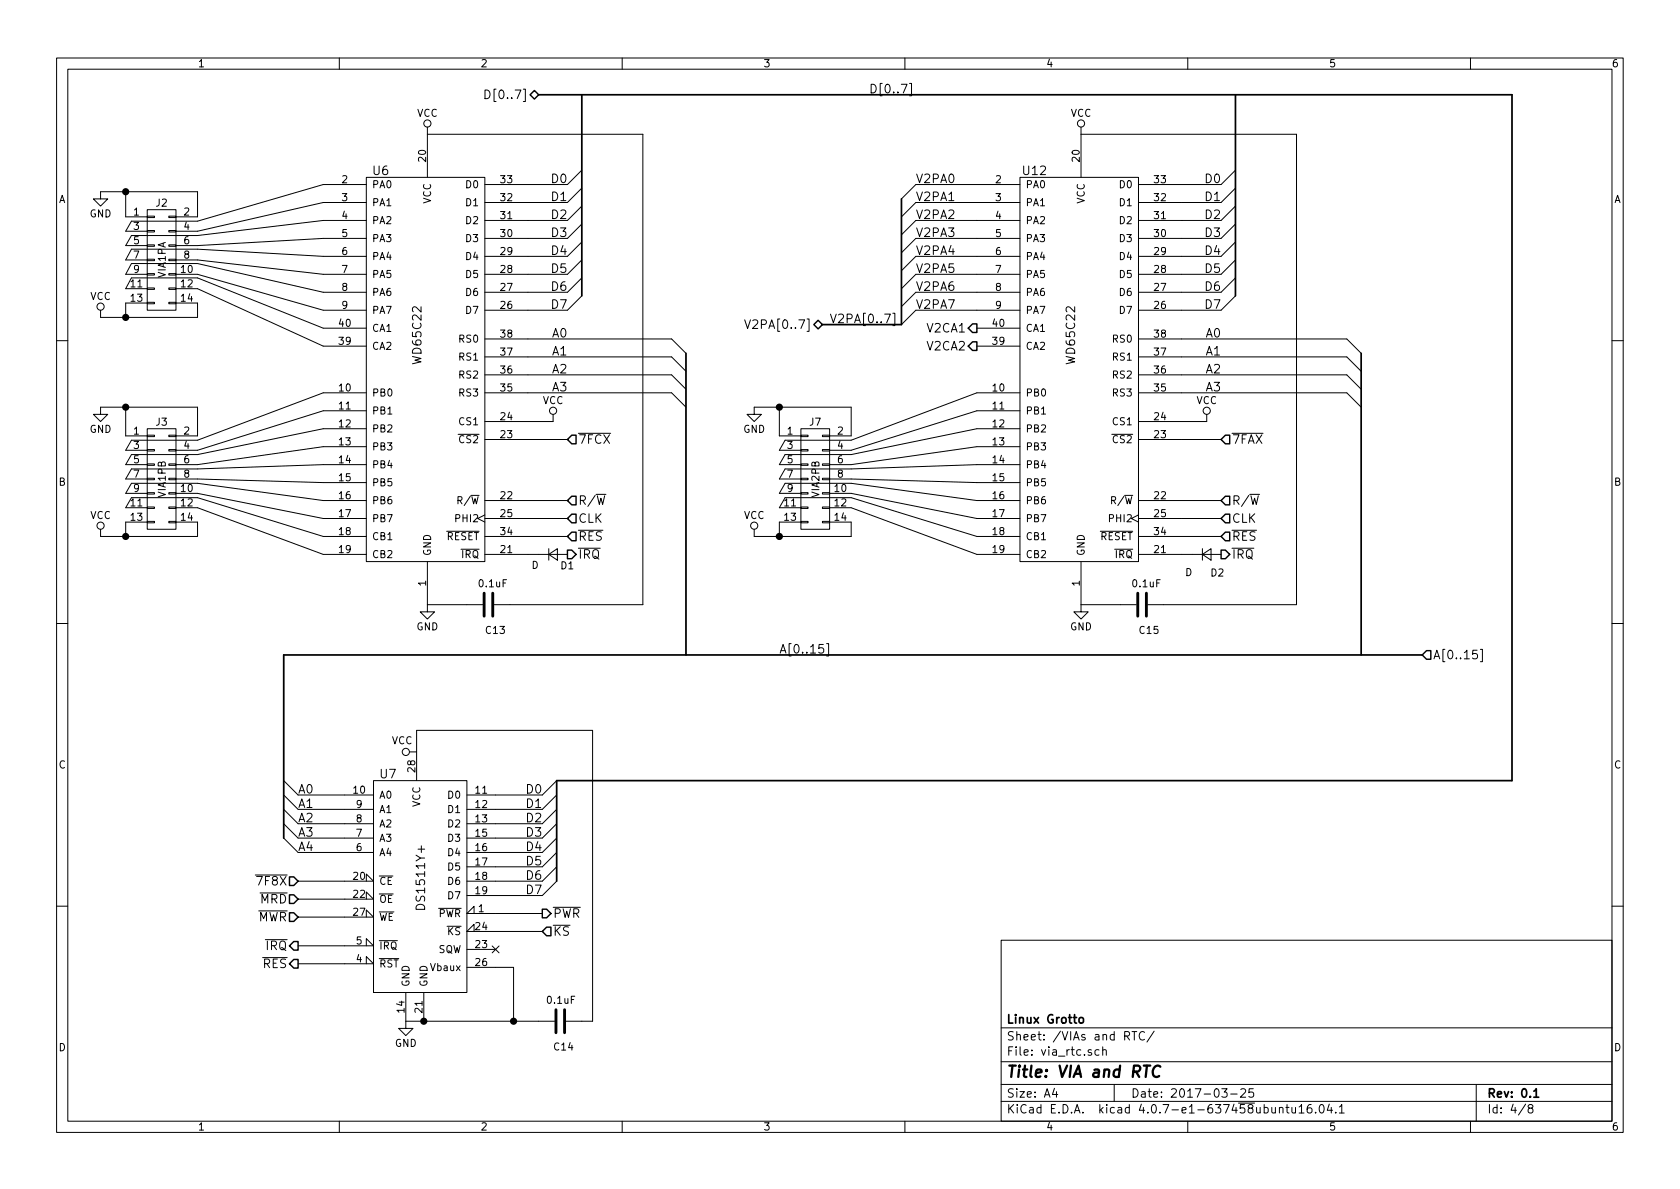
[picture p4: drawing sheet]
<svg xmlns="http://www.w3.org/2000/svg" width="297mm" height="210mm" viewBox="0 0 297 210" stroke-linecap="round" stroke-linejoin="round" font-family="sans-serif">
<g fill="none" stroke="#000" stroke-width=".18">
<path d="M10 10.3h277v189.9h-277zM12 12.2h273v186.1h-273zM60 10.3v1.9M85.8 15.9a.77 .77 0 0 1 .8 .8 .77 .77 0 0 1-.8 .7zM110 10.3v1.9M160 10.3v1.9M160.8 14.8h.4v2.1h-.4M210 10.3v1.9M260 10.3v1.9M17.8 35.2h-1.3l1.3 1.2 1.2-1.2h-1.2v-1.3h17.1v4.4h-3.8M22.2 33.9v4.4h3.8M26 38.2h1.3v.3h-1.3z"/>
<path d="M26 37.1h5.1v17.8h-5.1zM29.8 38.2h1.3v.3h-1.3zM64.8 31.4h20.9v67.9h-20.9zM64.8 32.6h-7.7l-22.2 6.5h-11.7l-1 1.8h3.8M64.8 35.8h-7.7l-22.2 5.1h-3.8M64.8 39h-7.7l-22.2 2.7h-11.7l-1 1.7h3.8M75.6 22.5v8.9M75.6 23.7h38.1v83.2h-26.3M102.9 30.1l-2.6 2.5h-14.6M102.9 33.3l-2.6 2.5h-14.6M102.9 36.4l-2.6 2.6h-14.6M102.9 39.6l-2.6 2.6h-14.6"/>
<path d="M180.3 31.4h21v67.9h-21zM180.3 32.6h-18.4l-2.5 2.6M180.3 35.8h-18.4l-2.5 2.5M180.3 39h-18.4l-2.5 2.5M191.1 23.7h38.1v83.2h-26.3M191.1 22.5v8.9M218.4 30.1l-2.5 2.5h-14.6M218.4 33.3l-2.5 2.5h-14.6M218.4 36.4l-2.5 2.6h-14.6M218.4 39.6l-2.5 2.6h-14.6M26 53.5h1.3v.2h-1.3zM26 50.9h1.3v.3h-1.3z"/>
<path d="M26 48.4h1.3v.2h-1.3zM26 45.8h1.3v.3h-1.3zM26 43.3h1.3v.3h-1.3zM26 40.8h1.3v.2h-1.3zM26 48.5h-3.8l1-1.9h11.7l22.2 5.1h7.7M26 51h-3.8l1-1.9h11.7l22.2 8.9h7.7M26 53.6h-3.8v2.5M29.8 53.5h1.3v.2h-1.3zM29.8 50.9h1.3v.3h-1.3zM29.8 48.4h1.3v.2h-1.3zM29.8 45.8h1.3v.3h-1.3zM29.8 43.3h1.3v.3h-1.3z"/>
<path d="M29.8 40.8h1.3v.2h-1.3zM31.1 48.5h3.8l22.2 6.4h7.7M31.1 46h3.8l22.2 2.5h7.7M31.1 51h3.8l22.2 10.2h7.7M31.1 53.6h3.8v2.5h-17.1v-1.2M64.8 42.2h-7.7l-22.2 1.2h-3.8M64.8 45.3h-7.7l-22.2-1.2h-11.7l-1 1.9h3.8M85.7 59.9h33l2.6 2.6M102.9 42.8l-2.6 2.5h-14.6M102.9 46l-2.6 2.5h-14.6M102.9 49.1l-2.6 2.6h-14.6M102.9 52.3l-2.6 2.6h-14.6"/>
<path d="M131.7 56.6l.5 1.5 .5-1.5M157.9 55.4h.3v2.2h-.3M172.7 58h7.6M180.3 42.2h-18.4l-2.5 2.5M180.3 45.3h-18.4l-2.5 2.6M180.3 48.5h-18.4l-2.5 2.5M180.3 51.7h-18.4l-2.5 2.5M180.3 54.9h-18.4l-2.5 2.5M201.3 59.9h36.8l2.6 2.6M218.4 42.8l-2.5 2.5h-14.6M218.4 46l-2.5 2.5h-14.6M218.4 49.1l-2.5 2.6h-14.6"/>
<path d="M218.4 52.3l-2.5 2.6h-14.6M10 60.2h2M17.8 73.3h-1.3l1.3 1.2 1.2-1.2h-1.2v-1.3h17.1v5.1h-3.8M22.2 72v5.1h3.8M26 79.5h1.3v.3h-1.3zM26 77h1.3v.2h-1.3zM26 75.8h5.1v17.8h-5.1zM29.8 79.5h1.3v.3h-1.3zM29.8 77h1.3v.2h-1.3zM64.8 69.5h-7.7l-22.2 8.3h-11.7l-1 1.8h3.8M64.8 72.6h-7.7l-22.2 7h-3.8M64.8 75.8h-7.7l-22.2 4.6h-11.7l-1 1.8h3.8"/>
<path d="M64.8 79h-7.7l-22.2 3.2h-3.8M81 76.8h3.7M85.7 69.5h33l2.6 2.5M85.7 77.7h14.6M85.7 66.3h33l2.6 2.5M85.7 63.1h33l2.6 2.6M97.8 73.3v1.2h-12.1M102.3 76.6h5.7M133.3 73.3h-1.2l1.2 1.2 1.3-1.2h-1.3v-1.3h17.2v5.1h-3.8M137.8 72v5.1h3.8M141.6 79.5h1.3v.3h-1.3zM141.6 77h1.3v.2h-1.3z"/>
<path d="M141.6 75.8h5.1v17.8h-5.1zM145.4 79.5h1.3v.3h-1.3zM145.4 77h1.3v.2h-1.3zM172.7 61.2h7.6M180.3 69.5h-7.6l-22.2 8.3h-11.7l-1 1.8h3.8M180.3 72.6h-7.6l-22.2 7h-3.8M180.3 75.8h-7.6l-22.2 4.6h-11.7l-1 1.8h3.8M180.3 79h-7.6l-22.2 3.2h-3.8M196.6 76.8h3.7M201.3 69.5h36.8l2.6 2.5M201.3 77.7h14.6M201.3 66.3h36.8l2.6 2.5"/>
<path d="M201.3 63.1h36.8l2.6 2.6M213.4 73.3v1.2h-12.1M217.8 76.6h5.5M285 60.2h2M26 92.2h1.3v.3h-1.3zM26 89.7h1.3v.2h-1.3zM26 87.1h1.3v.3h-1.3zM26 84.6h1.3v.2h-1.3zM26 82h1.3v.3h-1.3zM26 87.2h-3.8l1-1.7h11.7l22.2 3h7.7M26 89.8h-3.8l1-1.8h11.7l22.2 6.9h7.7M26 92.3h-3.8v2.6"/>
<path d="M29.8 92.2h1.3v.3h-1.3zM29.8 89.7h1.3v.2h-1.3zM29.8 87.1h1.3v.3h-1.3zM29.8 84.6h1.3v.2h-1.3zM29.8 82h1.3v.3h-1.3zM31.1 89.8h3.8l22.2 8.2h7.7M31.1 92.3h3.8v2.6h-17.1v-1.3M31.1 84.7h3.8l22.2 .6h7.7M31.1 87.2h3.8l22.2 4.5h7.7M64.8 82.2h-7.7l-22.2 .7h-11.7l-1 1.8h3.8M75.6 99.3v7.6M79 93.9h5.7"/>
<path d="M81.5 97.1h3.2M85.7 91.1l-1.2 .6 1.2 .6M85.7 98h14.6M85.7 88.5h14.6M85.7 94.9h14.6M85.7 91.7h14.6M97 98l1.6-1v2.1zM97 97v2.1M102.3 93.8h4.3M102.3 96.9h3.8M105.4 87.4h1.7M141.6 92.2h1.3v.3h-1.3z"/>
<path d="M141.6 89.7h1.3v.2h-1.3zM141.6 87.1h1.3v.3h-1.3zM141.6 84.6h1.3v.2h-1.3zM141.6 82h1.3v.3h-1.3zM141.6 87.2h-3.8l1-1.7h11.7l22.2 3h7.6M141.6 89.8h-3.8l1-1.8h11.7l22.2 6.9h7.6M141.6 92.3h-3.8v2.6M145.4 92.2h1.3v.3h-1.3zM145.4 89.7h1.3v.2h-1.3zM145.4 87.1h1.3v.3h-1.3zM145.4 84.6h1.3v.2h-1.3zM145.4 82h1.3v.3h-1.3z"/>
<path d="M146.7 89.8h3.8l22.2 8.2h7.6M146.7 92.3h3.8v2.6h-17.2v-1.3M146.7 84.7h3.8l22.2 .6h7.6M146.7 87.2h3.8l22.2 4.5h7.6M180.3 82.2h-7.6l-22.2 .7h-11.7l-1 1.8h3.8M191.1 99.3v7.6M194.5 93.9h5.8M197.1 97.1h3.2M201.3 91.1l-1.3 .6 1.3 .6M201.3 98h14.6M201.3 88.5h14.6M201.3 94.9h14.6"/>
<path d="M201.3 91.7h14.6M212.6 98l1.5-1v2.1zM212.6 97v2.1M217.8 93.8h4.4M217.8 96.9h3.9M221 87.4h1.7M10 110.3h2M75.6 106.9v1.3h1.2l-1.2 1.3-1.3-1.3h1.3M75.6 106.9h9.7M146.2 113.8h.3v2.2h-.3M191.1 106.9v1.3h1.3l-1.3 1.3-1.2-1.3h1.2M191.1 106.9h9.8"/>
<path d="M261.7 114.8h.4v2.2h-.4M285 110.3h2M50.2 138l2.5 2.6h13.3M66 138h16.5v37.5h-16.5zM72.4 133h1.3M73.7 138v-8.8h31.1v51.4h-4.7M98.4 138l-2.5 2.6h-13.4M45.1 154.7h5.7M46 157.9h4.8M50.2 140.6l2.5 2.5h13.3M50.2 143.1l2.5 2.6h13.3M50.2 145.7l2.5 2.5h13.3"/>
<path d="M50.2 148.2l2.5 2.5h13.3M52.7 155.8h13.3l-1.2-1.2v1.2M52.7 159h13.3l-1.2-1.3v1.3M98.4 140.6l-2.5 2.5h-13.4M98.4 143.1l-2.5 2.6h-13.4M98.4 145.7l-2.5 2.5h-13.4M98.4 148.2l-2.5 2.5h-13.4M98.4 150.7l-2.5 2.6h-13.4M98.4 153.3l-2.5 2.5h-13.4M98.4 155.8l-2.5 2.6h-13.4M10 160.2h2M45.7 161.1h5.1"/>
<path d="M46.4 169.3h4.4M46.9 166.2h3.9M52.7 170.4h13.3l-1.2-1.2v1.2M52.7 167.3h13.3l-1.2-1.3v1.3M52.7 162.2h13.3l-1.2-1.3v1.3M67.1 169.5h3.4M67.1 166.3h3.2M71.8 175.5v5.1M74.9 175.5v5.1M77.5 160.6h4M82.5 167.9h5.1M82.5 171.1h8.3v9.5"/>
<path d="M83.8 161.5v-1.2l-1.3 1.2h13.4M83.8 164.7v-1.3l-1.3 1.3h13.4M87 167.3l1.2 1.2M88.2 167.3l-1.2 1.2M97.8 160.4h4.8M177 166.3h108v32h-108zM285 160.2h2M60 198.3v1.9M71.8 180.6v1.3h1.2l-1.2 1.2-1.3-1.2h1.3M71.8 180.6h26.2M110 198.3v1.9M160 198.3v1.9"/>
<path d="M177 194.8h108M177 191.8h108M177 187.8h108M177 181.8h108M186.4 192.5l-.3 1h.9M186.8 193v1M194.3 185.7l-.4-.1-.3 .3 .1 .6 .2 .1 .4-.1M195 185.7l.2-.1 .4 .1v.9M195 185.1v1.5M197 191.8v3M200.2 182.4h.8M200.6 182.4v1.5"/>
<path d="M202.4 182.6a.7 .7 0 0 0-1 .2 .7 .7 0 0 0 .2 .9 .55 .55 0 0 0 .8 .1M204.1 182.3l-1.3 2M210 198.3v1.9M216 192.5h1l-.5 .6 .4 .1v.7l-.2 .1-.7-.1M217.6 193.5h1.1M219.4 192.7l.2-.2h.4l.2 .5-.9 1h.9M221.6 192.5h-.7l-.1 .7 .2-.1 .5 .1 .2 .2-.1 .5-.2 .1-.6-.1M226.2 196l.2-.2 .4 .1v.9M226.2 195.8v1M227.4 195.8h.5M227.6 195.3v1.3l.3 .2M228.4 195.8l.1 .9 .4 .1 .2-.1"/>
<path d="M229.1 195.8v1M229.7 195.8l.4-.5v1.5M229.7 196.8h.9M231.8 195.3a.59 .59 0 0 0-.7 .7l.1 .7 .2 .1 .5-.1 .1-.5-.2-.2-.4-.1-.3 .3M232.6 196.7v.1M233.4 195.5l.2-.2a.81 .81 0 0 1 .6 .6 .81 .81 0 0 1-.3 .8l-.1 .1a.79 .79 0 0 1-.4-1.3zM235 195.2l-.3 1.1h.9M235.4 195.8v1M236.2 196.7v.1M236.8 195.8l.4-.5v1.5M236.8 196.8h.9M260 198.3v1.9"/>
<path d="M261 191.8v6.5M269.7 195.2l-1.2 2M270.5 196l-.3-.3 .1-.2 .2-.2 .4 .1 .1 .2v.2l-.7 .2a.48 .48 0 0 0 0 .7l.2 .1 .5-.1a.48 .48 0 0 0-.2-.7"/>
<circle cx="75.6" cy="21.8" r=".63"/>
<circle cx="191.1" cy="21.8" r=".63"/>
<circle cx="17.8" cy="54.2" r=".63"/>
<circle cx="97.8" cy="72.6" r=".63"/>
<circle cx="213.4" cy="72.6" r=".63"/>
<circle cx="17.8" cy="93" r=".63"/>
<circle cx="133.3" cy="93" r=".63"/>
<circle cx="71.8" cy="133" r=".63"/>
</g>
<path d="M95.2 16.8h172.1v121.2h-168.9v17.8M102.9 16.8v35.5M218.4 16.8v35.5M159.4 35.2v22.2h-14M121.3 62.5v53.3M240.7 62.5v53.3M251.5 115.8h-201.3v32.4M190.9 180.1l.2-.2 .4 .2 .1 .5-.2 .2-.3 .1-.2-.1zM271.2 193l.4-.5v1.5M271.2 194h.9" fill="none" stroke="#000" stroke-width=".3"/>
<path d="M205.2 188.6a.87 .87 0 0 0-1.1 0 .87 .87 0 0 0-.3 1 .69 .69 0 0 0 .3 .8 .69 .69 0 0 0 .9-.1" fill="none" stroke="#000" stroke-width=".41"/>
<path d="M85.6 104.9v4.1M87.1 104.9v4.1M201.2 104.9v4.1M202.7 104.9v4.1M98.3 178.6v4M99.8 178.6v4" fill="none" stroke="#000" stroke-width=".51"/>
<g fill="none" stroke="#000" stroke-width=".25">
<path d="M93.7 16.8l.8-.8 .7 .8-.7 .7zM143.9 57.4l.8-.8 .7 .8-.7 .8zM172 57.3h.7v1.5h-.7l-.8-.8zM100.3 77.7l.8-.7h.8v1.5h-.8zM172 60.4h.7v1.6h-.7l-.8-.8zM215.9 77.7l.8-.7h.7v1.5h-.7zM100.3 88.5l.8-.7h.8v1.5h-.8zM100.3 97.3h.8l.8 .7-.8 .8h-.8zM101.1 90.9h.8v1.6h-.8l-.8-.8zM101.1 94.1h.8v1.5h-.8l-.8-.7zM215.9 97.3h.8l.7 .7-.7 .8h-.8zM216.7 87.8h.7v1.5h-.7l-.8-.8z"/>
<path d="M216.7 90.9h.7v1.6h-.7l-.8-.8zM216.7 94.1h.7v1.5h-.7l-.8-.7zM252.2 115.1h.8v1.5h-.8l-.7-.8zM51.2 158.2h.7l.8 .8-.8 .8h-.7zM51.2 155.1h.7l.8 .7-.8 .8h-.7zM51.2 170.4l.7-.7h.8v1.5h-.8zM51.2 161.4h.7l.8 .8-.8 .7h-.7zM51.9 166.5h.8v1.5h-.8l-.7-.7zM95.9 160.8h.7l.8 .7-.8 .8h-.7zM96.6 164h.8v1.5h-.8l-.7-.8z"/>
</g>
<g fill="#000" stroke="#000" stroke-width=".25">
<circle cx="22.2" cy="33.9" r=".51"/>
<circle cx="22.2" cy="56.1" r=".51"/>
<circle cx="22.2" cy="72" r=".51"/>
<circle cx="137.8" cy="72" r=".51"/>
<circle cx="22.2" cy="94.9" r=".51"/>
<circle cx="137.8" cy="94.9" r=".51"/>
<circle cx="74.9" cy="180.6" r=".51"/>
<circle cx="90.8" cy="180.6" r=".51"/>
</g>
<text font-size="2.8" x="178" y="190.5">Title: VIA and RTC</text>
<g font-size="2.1">
<text x="86.8" y="17.5">D[0..7]</text>
<text x="153.7" y="16.5">D[0..7]</text>
<text x="66" y="31">U6</text>
<text x="97.6" y="32.4">D0</text>
<text x="97.6" y="35.6">D1</text>
<text x="161.9" y="32.4">V2PA0</text>
<text x="161.9" y="35.6">V2PA1</text>
<text x="180.9" y="31">U12</text>
<text x="213.2" y="32.4">D0</text>
<text x="213.2" y="35.6">D1</text>
<text x="97.6" y="38.7">D2</text>
<text x="97.6" y="41.9">D3</text>
<text x="161.9" y="38.7">V2PA2</text>
<text x="161.9" y="41.9">V2PA3</text>
<text x="213.2" y="38.7">D2</text>
<text x="213.2" y="41.9">D3</text>
<text x="97.6" y="45.1">D4</text>
<text x="161.9" y="45.1">V2PA4</text>
<text x="213.2" y="45.1">D4</text>
<text x="97.6" y="48.3">D5</text>
<text x="97.6" y="51.4">D6</text>
<text x="161.9" y="48.3">V2PA5</text>
<text x="161.9" y="51.4">V2PA6</text>
<text x="213.2" y="48.3">D5</text>
<text x="213.2" y="51.4">D6</text>
<text x="97.6" y="54.6">D7</text>
<text x="97.6" y="59.7">A0</text>
<text x="133" y="58.2">V2PA[0..7]</text>
<text x="146.7" y="57.1">V2PA[0..7]</text>
<text x="161.9" y="54.6">V2PA7</text>
<text x="164" y="58.8">V2CA1</text>
<text x="213.2" y="54.6">D7</text>
<text x="213.2" y="59.7">A0</text>
<text x="74.5" y="64.2" transform="rotate(-90 74.5 64.2)">WD65C22</text>
<text x="97.6" y="62.9">A1</text>
<text x="164" y="62">V2CA2</text>
<text x="190.1" y="64.2" transform="rotate(-90 190.1 64.2)">WD65C22</text>
<text x="213.2" y="62.9">A1</text>
<text x="97.6" y="66">A2</text>
<text x="97.6" y="69.2">A3</text>
<text x="213.2" y="66">A2</text>
<text x="213.2" y="69.2">A3</text>
<text x="102.3" y="78.5">7FCX</text>
<text x="217.8" y="78.5">7FAX</text>
<text x="102.3" y="89.3">R/W</text>
<text x="217.8" y="89.3">R/W</text>
<text x="102.3" y="92.5">CLK</text>
<text x="102.3" y="95.6">RES</text>
<text x="217.8" y="92.5">CLK</text>
<text x="217.8" y="95.6">RES</text>
<text x="102.3" y="98.8">IRQ</text>
<text x="217.8" y="98.8">IRQ</text>
<text x="137.8" y="115.6">A[0..15]</text>
<text x="253.4" y="116.6">A[0..15]</text>
<text x="67.2" y="137.6">U7</text>
<text x="52.7" y="140.3">A0</text>
<text x="52.7" y="142.9">A1</text>
<text x="93.2" y="140.3">D0</text>
<text x="93.2" y="142.9">D1</text>
<text x="52.7" y="145.4">A2</text>
<text x="52.7" y="147.9">A3</text>
<text x="93.2" y="145.4">D2</text>
<text x="93.2" y="147.9">D3</text>
<text x="52.7" y="150.5">A4</text>
<text x="93.2" y="150.5">D4</text>
<text x="93.2" y="153">D5</text>
<text x="93.2" y="155.6">D6</text>
<text x="45.7" y="156.6">7F8X</text>
<text x="45.9" y="159.8">MRD</text>
<text x="75.2" y="160.3" transform="rotate(-90 75.2 160.3)">DS1511Y+</text>
<text x="93.2" y="158.1">D7</text>
<text x="45.5" y="162.9">MWR</text>
<text x="97.8" y="162.3">PWR</text>
<text x="97.8" y="165.5">KS</text>
<text x="46.4" y="171.2">RES</text>
<text x="47" y="168">IRQ</text>
<text x="178" y="184">Sheet: /VIAs and RTC/</text>
<text x="178" y="181">Linux Grotto</text>
<text x="178" y="186.7">File: via_rtc.sch</text>
<text x="178" y="196.9">KiCad E.D.A. kicad 4.0.7-e1-637458ubuntu16.04.1</text>
<text x="178" y="194.1">Size: A4</text>
<text x="200" y="194.1">Date: 2017-03-25</text>
<text x="263" y="194.1">Rev: 0.1</text>
<text x="263" y="196.9">Id: 4/8</text>
</g>
<g font-size="1.8">
<text x="35" y="11.9">1</text>
<text x="85" y="11.9">2</text>
<text x="135" y="11.9">3</text>
<text x="185" y="11.9">4</text>
<text x="235" y="11.9">5</text>
<text x="285" y="11.9">6</text>
<text x="73.7" y="20.6">VCC</text>
<text x="189.3" y="20.6">VCC</text>
<text x="75.3" y="28.5" transform="rotate(-90 75.3 28.5)">20</text>
<text x="190.9" y="28.5" transform="rotate(-90 190.9 28.5)">20</text>
<text x="10.4" y="35.9">A</text>
<text x="60.5" y="32.4">2</text>
<text x="60.5" y="35.6">3</text>
<text x="65.8" y="33.3">PA0</text>
<text x="82.4" y="33.3">D0</text>
<text x="88.6" y="35.6">32</text>
<text x="88.6" y="32.4">33</text>
<text x="176" y="32.4">2</text>
<text x="176" y="35.6">3</text>
<text x="181.4" y="33.3">PA0</text>
<text x="198" y="33.3">D0</text>
<text x="204.1" y="35.6">32</text>
<text x="204.1" y="32.4">33</text>
<text x="285.4" y="35.9">A</text>
<text x="15.8" y="38.4">GND</text>
<text x="23.6" y="38.1">1</text>
<text x="23.6" y="40.6">3</text>
<text x="27.6" y="36.5">J2</text>
<text x="32.5" y="38.1">2</text>
<text x="32.5" y="40.6">4</text>
<text x="60.5" y="38.7">4</text>
<text x="60.5" y="41.9">5</text>
<text x="65.8" y="36.4">PA1</text>
<text x="65.8" y="39.6">PA2</text>
<text x="76.2" y="36.1" transform="rotate(-90 76.2 36.1)">VCC</text>
<text x="82.4" y="39.6">D2</text>
<text x="82.4" y="36.4">D1</text>
<text x="88.6" y="41.9">30</text>
<text x="88.6" y="38.7">31</text>
<text x="176" y="38.7">4</text>
<text x="176" y="41.9">5</text>
<text x="181.4" y="36.4">PA1</text>
<text x="181.4" y="39.6">PA2</text>
<text x="191.8" y="36.1" transform="rotate(-90 191.8 36.1)">VCC</text>
<text x="198" y="39.6">D2</text>
<text x="198" y="36.4">D1</text>
<text x="204.1" y="41.9">30</text>
<text x="204.1" y="38.7">31</text>
<text x="23.6" y="43.2">5</text>
<text x="23.6" y="45.7">7</text>
<text x="32.5" y="43.2">6</text>
<text x="32.5" y="45.7">8</text>
<text x="60.5" y="45.1">6</text>
<text x="65.8" y="42.8">PA3</text>
<text x="65.8" y="46">PA4</text>
<text x="82.4" y="42.8">D3</text>
<text x="82.4" y="46">D4</text>
<text x="88.6" y="45.1">29</text>
<text x="176" y="45.1">6</text>
<text x="181.4" y="42.8">PA3</text>
<text x="181.4" y="46">PA4</text>
<text x="198" y="42.8">D3</text>
<text x="198" y="46">D4</text>
<text x="204.1" y="45.1">29</text>
<text x="15.9" y="53">VCC</text>
<text x="23.2" y="50.8">11</text>
<text x="23.2" y="53.3">13</text>
<text x="23.6" y="48.3">9</text>
<text x="29.3" y="49.1" transform="rotate(-90 29.3 49.1)">VIA1PA</text>
<text x="32.1" y="48.3">10</text>
<text x="32.1" y="50.8">12</text>
<text x="32.1" y="53.3">14</text>
<text x="60.5" y="48.3">7</text>
<text x="60.5" y="51.4">8</text>
<text x="65.8" y="49.1">PA5</text>
<text x="65.8" y="52.3">PA6</text>
<text x="82.4" y="52.3">D6</text>
<text x="82.4" y="49.1">D5</text>
<text x="88.6" y="51.4">27</text>
<text x="88.6" y="48.3">28</text>
<text x="176" y="48.3">7</text>
<text x="176" y="51.4">8</text>
<text x="181.4" y="49.1">PA5</text>
<text x="181.4" y="52.3">PA6</text>
<text x="198" y="52.3">D6</text>
<text x="198" y="49.1">D5</text>
<text x="204.1" y="51.4">27</text>
<text x="204.1" y="48.3">28</text>
<text x="60" y="57.8">40</text>
<text x="60.5" y="54.6">9</text>
<text x="65.8" y="55.5">PA7</text>
<text x="65.8" y="58.7">CA1</text>
<text x="82.4" y="55.5">D7</text>
<text x="88.6" y="54.6">26</text>
<text x="88.6" y="59.7">38</text>
<text x="175.6" y="57.8">40</text>
<text x="176" y="54.6">9</text>
<text x="181.4" y="55.5">PA7</text>
<text x="181.4" y="58.7">CA1</text>
<text x="198" y="55.5">D7</text>
<text x="204.1" y="54.6">26</text>
<text x="204.1" y="59.7">38</text>
<text x="60" y="61">39</text>
<text x="65.8" y="61.8">CA2</text>
<text x="81.3" y="63.7">RS1</text>
<text x="81.3" y="60.6">RS0</text>
<text x="88.6" y="62.9">37</text>
<text x="175.6" y="61">39</text>
<text x="181.4" y="61.8">CA2</text>
<text x="196.8" y="63.7">RS1</text>
<text x="196.8" y="60.6">RS0</text>
<text x="204.1" y="62.9">37</text>
<text x="60" y="69.2">10</text>
<text x="65.8" y="70.1">PB0</text>
<text x="81.3" y="70.1">RS3</text>
<text x="81.3" y="66.9">RS2</text>
<text x="88.6" y="69.2">35</text>
<text x="88.6" y="66">36</text>
<text x="95.9" y="71.4">VCC</text>
<text x="175.6" y="69.2">10</text>
<text x="181.4" y="70.1">PB0</text>
<text x="196.8" y="70.1">RS3</text>
<text x="196.8" y="66.9">RS2</text>
<text x="204.1" y="69.2">35</text>
<text x="204.1" y="66">36</text>
<text x="211.5" y="71.4">VCC</text>
<text x="15.8" y="76.5">GND</text>
<text x="23.6" y="76.8">1</text>
<text x="27.6" y="75.3">J3</text>
<text x="32.5" y="76.8">2</text>
<text x="60" y="72.4">11</text>
<text x="60" y="75.6">12</text>
<text x="65.8" y="73.3">PB1</text>
<text x="65.8" y="76.4">PB2</text>
<text x="81.3" y="75.2">CS1</text>
<text x="88.6" y="77.5">23</text>
<text x="88.6" y="74.3">24</text>
<text x="131.4" y="76.5">GND</text>
<text x="139.2" y="76.8">1</text>
<text x="143.2" y="75.3">J7</text>
<text x="148.1" y="76.8">2</text>
<text x="175.6" y="72.4">11</text>
<text x="175.6" y="75.6">12</text>
<text x="181.4" y="73.3">PB1</text>
<text x="181.4" y="76.4">PB2</text>
<text x="196.8" y="75.2">CS1</text>
<text x="204.1" y="77.5">23</text>
<text x="204.1" y="74.3">24</text>
<text x="23.6" y="79.4">3</text>
<text x="23.6" y="81.9">5</text>
<text x="32.5" y="79.4">4</text>
<text x="32.5" y="81.9">6</text>
<text x="60" y="78.7">13</text>
<text x="60" y="81.9">14</text>
<text x="65.8" y="79.6">PB3</text>
<text x="65.8" y="82.8">PB4</text>
<text x="81.3" y="78.4">CS2</text>
<text x="139.2" y="79.4">3</text>
<text x="139.2" y="81.9">5</text>
<text x="148.1" y="79.4">4</text>
<text x="148.1" y="81.9">6</text>
<text x="175.6" y="78.7">13</text>
<text x="175.6" y="81.9">14</text>
<text x="181.4" y="79.6">PB3</text>
<text x="181.4" y="82.8">PB4</text>
<text x="196.8" y="78.4">CS2</text>
<text x="10.4" y="85.9">B</text>
<text x="23.2" y="89.5">11</text>
<text x="23.6" y="84.4">7</text>
<text x="23.6" y="87">9</text>
<text x="29.3" y="87.9" transform="rotate(-90 29.3 87.9)">VIA1PB</text>
<text x="32.1" y="87">10</text>
<text x="32.1" y="89.5">12</text>
<text x="32.5" y="84.4">8</text>
<text x="60" y="85.1">15</text>
<text x="60" y="88.3">16</text>
<text x="65.8" y="86">PB5</text>
<text x="65.8" y="89.1">PB6</text>
<text x="81.3" y="89.1">R/W</text>
<text x="88.6" y="88.3">22</text>
<text x="138.7" y="89.5">11</text>
<text x="139.2" y="84.4">7</text>
<text x="139.2" y="87">9</text>
<text x="144.9" y="87.9" transform="rotate(-90 144.9 87.9)">VIA2PB</text>
<text x="147.6" y="87">10</text>
<text x="147.6" y="89.5">12</text>
<text x="148.1" y="84.4">8</text>
<text x="175.6" y="85.1">15</text>
<text x="175.6" y="88.3">16</text>
<text x="181.4" y="86">PB5</text>
<text x="181.4" y="89.1">PB6</text>
<text x="196.8" y="89.1">R/W</text>
<text x="204.1" y="88.3">22</text>
<text x="285.4" y="85.9">B</text>
<text x="15.9" y="91.8">VCC</text>
<text x="23.2" y="92.1">13</text>
<text x="32.1" y="92.1">14</text>
<text x="60" y="91.4">17</text>
<text x="60" y="94.6">18</text>
<text x="65.8" y="92.3">PB7</text>
<text x="65.8" y="95.5">CB1</text>
<text x="78.8" y="95.5">RESET</text>
<text x="80.8" y="92.3">PHI2</text>
<text x="88.6" y="94.6">34</text>
<text x="88.6" y="91.4">25</text>
<text x="131.5" y="91.8">VCC</text>
<text x="138.7" y="92.1">13</text>
<text x="147.6" y="92.1">14</text>
<text x="175.6" y="91.4">17</text>
<text x="175.6" y="94.6">18</text>
<text x="181.4" y="92.3">PB7</text>
<text x="181.4" y="95.5">CB1</text>
<text x="194.4" y="95.5">RESET</text>
<text x="196.3" y="92.3">PHI2</text>
<text x="204.1" y="94.6">34</text>
<text x="204.1" y="91.4">25</text>
<text x="60" y="97.8">19</text>
<text x="65.8" y="98.7">CB2</text>
<text x="76.2" y="98.3" transform="rotate(-90 76.2 98.3)">GND</text>
<text x="81.6" y="98.7">IRQ</text>
<text x="88.6" y="97.8">21</text>
<text x="94" y="100.6">D</text>
<text x="99.2" y="100.7">D1</text>
<text x="175.6" y="97.8">19</text>
<text x="181.4" y="98.7">CB2</text>
<text x="191.8" y="98.3" transform="rotate(-90 191.8 98.3)">GND</text>
<text x="197.1" y="98.7">IRQ</text>
<text x="204.1" y="97.8">21</text>
<text x="209.5" y="101.8">D</text>
<text x="214.1" y="101.9">D2</text>
<text x="75.3" y="103.6" transform="rotate(-90 75.3 103.6)">1</text>
<text x="84.8" y="103.8">0.1uF</text>
<text x="190.9" y="103.6" transform="rotate(-90 190.9 103.6)">1</text>
<text x="200.4" y="103.8">0.1uF</text>
<text x="73.6" y="111.4">GND</text>
<text x="86" y="112.1">C13</text>
<text x="189.2" y="111.4">GND</text>
<text x="201.5" y="112.1">C15</text>
<text x="69.2" y="131.6">VCC</text>
<text x="10.4" y="135.9">C</text>
<text x="73.4" y="136.5" transform="rotate(-90 73.4 136.5)">28</text>
<text x="285.4" y="135.9">C</text>
<text x="62.5" y="140.3">10</text>
<text x="63" y="142.9">9</text>
<text x="67.1" y="143.8">A1</text>
<text x="67.1" y="141.2">A0</text>
<text x="74.3" y="142.8" transform="rotate(-90 74.3 142.8)">VCC</text>
<text x="79.3" y="141.2">D0</text>
<text x="79.3" y="143.8">D1</text>
<text x="84.1" y="140.3">11</text>
<text x="84.1" y="142.9">12</text>
<text x="63" y="147.9">7</text>
<text x="63" y="145.4">8</text>
<text x="67.1" y="148.8">A3</text>
<text x="67.1" y="146.3">A2</text>
<text x="79.3" y="146.3">D2</text>
<text x="79.3" y="148.8">D3</text>
<text x="84.1" y="145.4">13</text>
<text x="84.1" y="147.9">15</text>
<text x="62.5" y="155.6">20</text>
<text x="63" y="150.5">6</text>
<text x="67.1" y="151.4">A4</text>
<text x="79.3" y="151.4">D4</text>
<text x="79.3" y="153.9">D5</text>
<text x="84.1" y="150.5">16</text>
<text x="84.1" y="153">17</text>
<text x="84.1" y="155.6">18</text>
<text x="62.5" y="158.7">22</text>
<text x="62.5" y="161.9">27</text>
<text x="67.1" y="156.5">CE</text>
<text x="67.1" y="159.6">OE</text>
<text x="79.3" y="156.5">D6</text>
<text x="79.3" y="159">D7</text>
<text x="84.1" y="158.1">19</text>
<text x="84.6" y="161.3">1</text>
<text x="63" y="167">5</text>
<text x="67.1" y="167.9">IRQ</text>
<text x="67.1" y="162.8">WE</text>
<text x="77.4" y="162.2">PWR</text>
<text x="79.1" y="165.3">KS</text>
<text x="84.1" y="167.6">23</text>
<text x="84.1" y="164.5">24</text>
<text x="63" y="170.2">4</text>
<text x="67.1" y="171.1">RST</text>
<text x="76.2" y="171.7">Vbaux</text>
<text x="77.3" y="168.5">SQW</text>
<text x="84.1" y="170.8">26</text>
<text x="71.5" y="179" transform="rotate(-90 71.5 179)">14</text>
<text x="72.4" y="174.5" transform="rotate(-90 72.4 174.5)">GND</text>
<text x="74.7" y="179" transform="rotate(-90 74.7 179)">21</text>
<text x="75.6" y="174.5" transform="rotate(-90 75.6 174.5)">GND</text>
<text x="96.9" y="177.5">0.1uF</text>
<text x="10.4" y="185.9">D</text>
<text x="69.8" y="185.1">GND</text>
<text x="98" y="185.7">C14</text>
<text x="285.4" y="185.9">D</text>
<text x="35" y="199.9">1</text>
<text x="85" y="199.9">2</text>
<text x="135" y="199.9">3</text>
<text x="185" y="199.9">4</text>
<text x="235" y="199.9">5</text>
<text x="285" y="199.9">6</text>
</g>
</svg>
